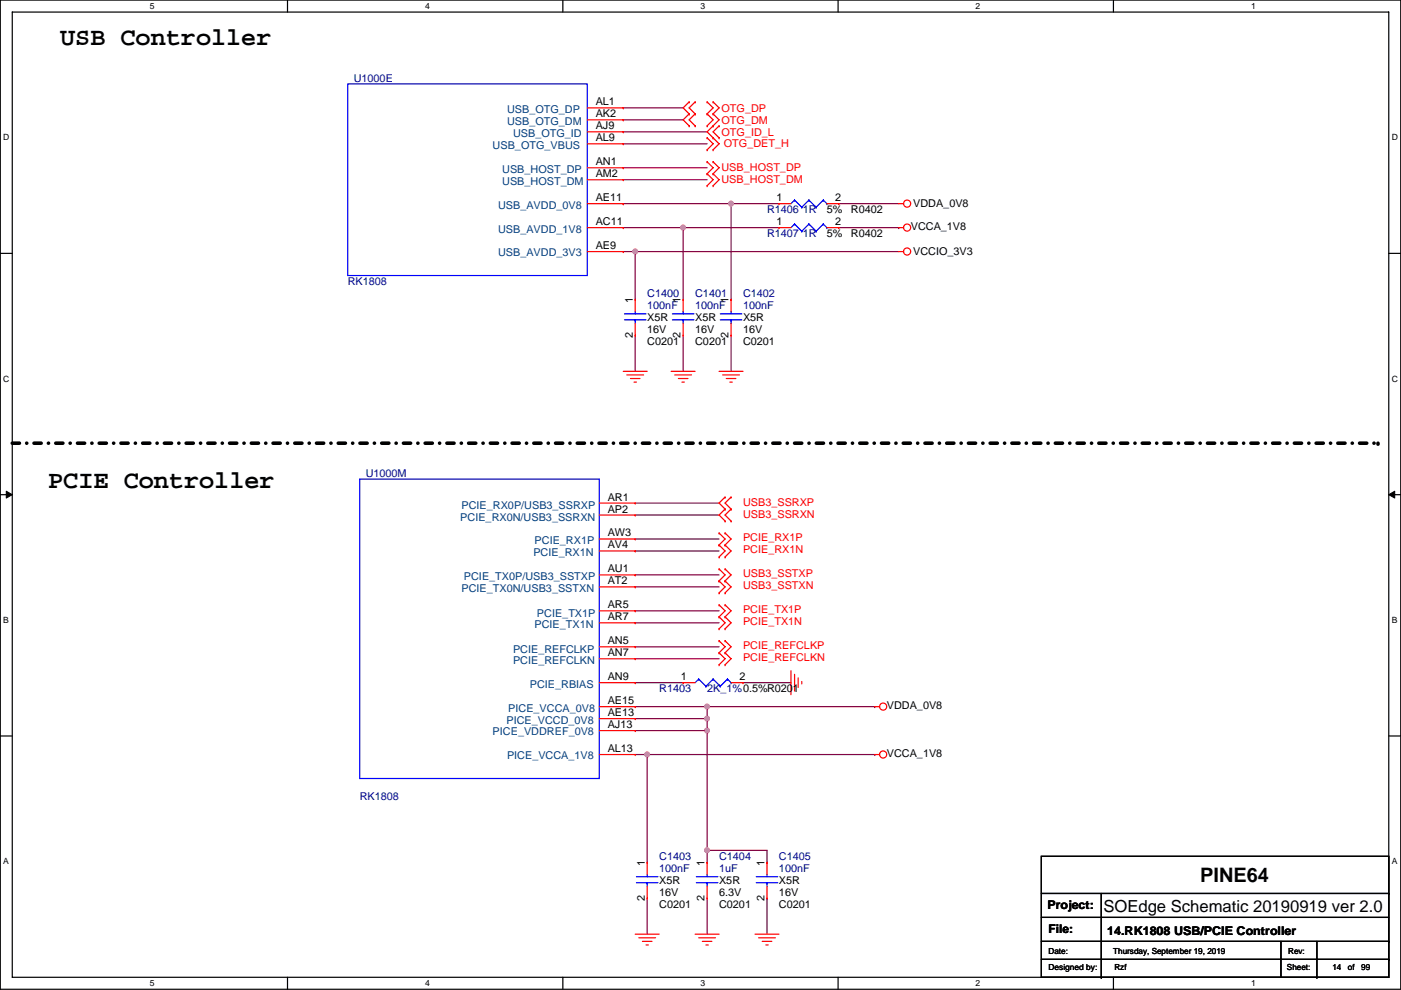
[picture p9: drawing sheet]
<svg xmlns="http://www.w3.org/2000/svg" width="297mm" height="210mm" viewBox="0 0 297 210" stroke-linecap="round" stroke-linejoin="round" font-family="sans-serif">
<path d="M.1 0h296.9v209.8h-296.9zM2.6 2.6h291.8v204.7h-291.8z" fill="none" stroke="#000" stroke-width=".25"/>
<g fill="#fff">
<path d="M31.8 .3h1v2h-1z"/>
<path d="M31.8 207.5h1v2.1h-1z"/>
</g>
<path d="M61 0v2.6M61 207.3v2.5" fill="none" stroke="#000" stroke-width=".25"/>
<g fill="#fff">
<path d="M90.1 .3h1v2h-1z"/>
<path d="M90.1 207.5h1v2.1h-1z"/>
</g>
<path d="M119.3 0v2.6M119.3 207.3v2.5" fill="none" stroke="#000" stroke-width=".25"/>
<g fill="#fff">
<path d="M148.5 .3h1v2h-1z"/>
<path d="M148.5 207.5h1v2.1h-1z"/>
</g>
<path d="M177.7 0v2.6M177.7 207.3v2.5" fill="none" stroke="#000" stroke-width=".25"/>
<g fill="#fff">
<path d="M206.9 .3h1v2h-1z"/>
<path d="M206.9 207.5h1v2.1h-1z"/>
</g>
<path d="M236.1 0v2.6M236.1 207.3v2.5" fill="none" stroke="#000" stroke-width=".25"/>
<g fill="#fff">
<path d="M265.2 .3h1v2h-1z"/>
<path d="M265.2 207.5h1v2.1h-1z"/>
<path d="M.7 28.2h1.3v2h-1.3z"/>
<path d="M295.1 28.2h1.3v2h-1.3z"/>
<path d="M.7 79.3h1.3v2.1h-1.3z"/>
<path d="M295.1 79.3h1.3v2.1h-1.3z"/>
</g>
<path d="M.1 53.7h2.5M294.4 53.7h2.6" fill="none" stroke="#000" stroke-width=".25"/>
<g fill="#fff">
<path d="M.7 130.5h1.2v2h-1.2z"/>
<path d="M295.1 130.5h1.2v2h-1.2z"/>
</g>
<path d="M.1 104.9h2.5M294.4 104.9h2.6" fill="none" stroke="#000" stroke-width=".25"/>
<g fill="#000" stroke="#000" stroke-width=".21">
<path d="M1.3 104.2l1.3 .7-1.3 .7z" fill-rule="evenodd"/>
<path d="M294.4 104.9l1.3-.7v1.4z" fill-rule="evenodd"/>
</g>
<g fill="#fff">
<path d="M.7 181.7h1.2v2h-1.2z"/>
<path d="M295.1 181.7h1.2v2h-1.2z"/>
</g>
<g fill="none" stroke="#000" stroke-width=".25">
<path d="M.1 156.1h2.5M294.4 156.1h2.6M220.8 181.6h73.6v25.7h-73.6zM220.8 189.5h73.6M220.8 194.6h73.6M220.8 199.7h73.6M233.5 189.5v17.8M271.6 199.7v7.6M279.2 199.7v7.6M294.4 189.5h.1M294.4 199.7h.1M220.8 203.5h73.6"/>
<path d="M233.5 207.3h.1M279.2 207.3h.1M294.4 203.5h.1"/>
</g>
<path d="M2.6 94h289.6M292.2 94h.1" fill="none" stroke="#000" stroke-width=".76" stroke-dasharray="1.5 1.5 0 1.5"/>
<g fill="none" stroke="#800040" stroke-width=".25">
<path d="M132.1 22.9h12.7M132.1 25.4h12.7M132.1 28h17.8M132.1 35.6h17.8M132.1 38.1h17.8M132.1 30.5h17.8M132.1 43.2h.1M132.1 53.4h58.5M132.1 48.3h33.1M132.1 43.2h33.1M134.7 53.4h.1M134.7 53.4v10.1"/>
<path d="M144.8 48.3h.1M144.8 48.3v15.2M155 43.2v20.3M177.9 48.3h12.7M177.9 43.2h12.7M190.6 48.3h.1M134.7 71.1v7.7M144.8 71.1v7.7M155 71.1v7.7M134.7 106.7h17.8M134.7 109.2h17.8M134.7 114.3h17.8"/>
<path d="M134.7 116.9h17.8M134.7 121.9h17.8M134.7 124.5h17.8M134.7 129.6h17.8M134.7 132.1h17.8M134.7 137.2h17.8M134.7 139.7h17.8M134.7 152.4h15.2M134.7 155h15.2M134.7 149.9h50.8M134.7 144.8h10.1M149.9 155h.1"/>
<path d="M149.9 149.9h.1M149.9 149.9v33M157.5 144.8h10.2M185.5 149.9h.1M134.7 160h50.8M137.2 160v22.9M185.5 160h.1M137.2 190.5v7.6M149.9 180.4h.1M149.9 190.5v7.6M149.9 180.4h12.7v2.5M162.6 190.5v7.6"/>
</g>
<g fill="#f0f" stroke="#f0f" stroke-width=".25">
<circle cx="149.9" cy="154.9" r=".5"/>
<circle cx="149.9" cy="152.4" r=".5"/>
<circle cx="149.9" cy="180.3" r=".5"/>
<circle cx="155" cy="43.2" r=".5"/>
<circle cx="134.7" cy="53.3" r=".5"/>
<circle cx="149.9" cy="149.9" r=".5"/>
<circle cx="137.2" cy="160" r=".5"/>
<circle cx="144.8" cy="48.3" r=".5"/>
</g>
<g fill="none" stroke="#f00" stroke-width=".25">
<path d="M124.5 28h7.6M124.5 25.4h7.6M124.5 22.9h7.6M124.5 38.1h7.6M124.5 35.6h7.6M124.5 30.5h7.6M132.1 28h.1M132.1 25.4h.1M132.1 22.9h.1M132.1 38.1h.1M132.1 35.6h.1M132.1 30.5h.1"/>
<path d="M146.1 21.6h.1M146.1 24.2h.1M146.1 26.7h.1M146.1 21.6l-1.3 1.3 1.3 1.3M146.1 24.2l-1.3 1.2 1.3 1.3M147.4 24.2h.1M147.4 21.6h.1M147.4 26.7h.1M147.4 21.6l-1.3 1.3 1.3 1.3M147.4 24.2l-1.3 1.2 1.3 1.3M149.9 36.9h.1M149.9 34.3h.1"/>
<path d="M149.9 39.4h.1M149.9 24.2h.1M149.9 21.6h.1M149.9 26.7h.1M149.9 31.8h.1M149.9 29.2h.1M149.9 34.3l1.3 1.3-1.3 1.3M149.9 36.9l1.3 1.2-1.3 1.3M149.9 21.6l1.3 1.3-1.3 1.3M149.9 29.2l1.3 1.3-1.3 1.3M149.9 24.2l1.3 1.2-1.3 1.3M151.2 36.9h.1"/>
<path d="M151.2 34.3h.1M151.2 39.4h.1M151.2 26.7h.1M151.2 29.2h.1M151.2 24.2h.1M151.2 21.6h.1M151.2 31.8h.1M151.2 34.3l1.3 1.3-1.3 1.3M151.2 36.9l1.3 1.2-1.3 1.3M151.2 24.2l1.3 1.2-2.6 2.6 2.6 2.5-1.3 1.3M151.2 21.6l1.3 1.3-1.3 1.3M152.5 29.2h.1"/>
<path d="M152.5 26.7h.1M152.5 26.7l-1.3 1.3 1.3 1.2M124.5 43.2h7.6M124.5 48.3h7.6M124.5 53.4h7.6M132.1 48.3h.1M132.1 53.4h.1M132.1 43.2h.1M165.2 48.3h.1M165.2 43.2h.1M165.2 43.2h2.5M165.2 48.3h2.5"/>
<path d="M175.3 43.2h2.6M175.3 48.3h2.6M177.9 48.3h.1M177.9 43.2h.1M190.6 43.2h1M190.6 48.3h1M190.6 53.4h1M132.1 78.8h5.1M132.9 79.5h3.6M134.7 63.5h.1M134.7 71.1h.1M134.7 63.5v2.6"/>
<path d="M134.7 68.6v2.5M142.3 78.8h5.1M143.1 79.5h3.5M144.8 63.5h.1M144.8 71.1h.1M144.8 63.5v2.6M144.8 68.6v2.5M152.5 78.8h5M153.2 79.5h3.6M155 63.5h.1M155 71.1h.1M155 63.5v2.6"/>
<path d="M155 68.6v2.5M133.7 80.3h2M134.4 81h.5M143.8 80.3h2.1M144.6 81h.5M154 80.3h2M154.7 81h.6M127.1 109.2h7.6M127.1 116.9h7.6M127.1 106.7h7.6M127.1 114.3h7.6M134.7 109.2h.1"/>
<path d="M134.7 116.9h.1M134.7 106.7h.1M134.7 114.3h.1M152.5 115.6h.1M152.5 113.1h.1M152.5 118.1h.1M152.5 113.1l1.2 1.2-1.2 1.3M152.5 115.6l1.2 1.3-1.2 1.2M153.7 105.4h.1M153.7 108h.1M153.7 110.5h.1M153.7 115.6h.1"/>
<path d="M153.7 113.1h.1M153.7 118.1h.1M153.7 105.4l-1.2 1.3 1.2 1.3M153.7 108l-1.2 1.2 1.2 1.3M153.7 113.1l1.3 1.2-1.3 1.3M153.7 115.6l1.3 1.3-1.3 1.2M155 108h.1M155 105.4h.1M155 110.5h.1M155 105.4l-1.3 1.3 1.3 1.3M155 108l-1.3 1.2 1.3 1.3M127.1 139.7h7.6"/>
<path d="M127.1 137.2h7.6M127.1 124.5h7.6M127.1 132.1h7.6M127.1 121.9h7.6M127.1 129.6h7.6M134.7 139.7h.1M134.7 137.2h.1M134.7 124.5h.1M134.7 132.1h.1M134.7 121.9h.1M134.7 129.6h.1M152.5 123.2h.1"/>
<path d="M152.5 120.7h.1M152.5 125.8h.1M152.5 130.8h.1M152.5 128.3h.1M152.5 133.4h.1M152.5 138.5h.1M152.5 135.9h.1M152.5 120.7l1.2 1.2-1.2 1.3M152.5 123.2l1.2 1.3-1.2 1.3M152.5 128.3l1.2 1.3-1.2 1.2M152.5 130.8l1.2 1.3-1.2 1.3M152.5 135.9l1.2 1.3-1.2 1.3"/>
<path d="M152.5 138.5l1.2 1.2-1.2 1.3M153.7 123.2h.1M153.7 120.7h.1M153.7 125.8h.1M153.7 130.8h.1M153.7 128.3h.1M153.7 133.4h.1M153.7 138.5h.1M153.7 135.9h.1M153.7 120.7l1.3 1.2-1.3 1.3M153.7 123.2l1.3 1.3-1.3 1.3M153.7 128.3l1.3 1.3-1.3 1.2"/>
<path d="M153.7 130.8l1.3 1.3-1.3 1.3M153.7 135.9l1.3 1.3-1.3 1.3M153.7 138.5l1.3 1.2-1.3 1.3M127.1 149.9h7.6M127.1 144.8h7.6M127.1 155h7.6M127.1 152.4h7.6M134.7 149.9h.1M134.7 144.8h.1M134.7 155h.1M134.7 152.4h.1M144.8 144.8h.1"/>
<path d="M144.8 144.8h2.6M152.5 141h.1M153.7 141h.1M155 144.8h2.5M157.5 144.8h.1M167.7 142.3v5M168.5 143v3.6M169.2 143.8v2M170 144.5v.6M185.5 149.9h1M127.1 160h7.6M134.7 160h.1"/>
<path d="M185.5 160h1M134.7 198.1h5.1M135.4 198.9h3.6M136.2 199.7h2M137.2 182.9h.1M137.2 190.5h.1M137.2 182.9v2.5M137.2 188v2.5M147.4 198.1h5.1M148.1 198.9h3.6M148.9 199.7h2M149.9 182.9h.1"/>
<path d="M149.9 190.5h.1M149.9 182.9v2.5M149.9 188v2.5M160.1 198.1h5.1M160.8 198.9h3.6M161.6 199.7h2M162.6 182.9h.1M162.6 190.5h.1M162.6 182.9v2.5M162.6 188v2.5M137 200.4h.5M149.7 200.4h.5"/>
<path d="M162.4 200.4h.5"/>
<circle cx="192.3" cy="48.3" r=".76"/>
<circle cx="192.3" cy="43.2" r=".76"/>
<circle cx="192.3" cy="53.3" r=".76"/>
<circle cx="187.2" cy="149.9" r=".76"/>
<circle cx="187.2" cy="160" r=".76"/>
</g>
<g fill="none" stroke="#00f" stroke-width=".25">
<path d="M73.7 17.8h50.8v40.6h-50.8zM168.5 47.5h.1M168.5 42.4h.1M168.5 47.5l-.8 .8M168.5 47.5l1.5 1.5M168.5 42.4l-.8 .8M168.5 42.4l1.5 1.6M170 49h.1M170 44h.1M171.5 47.5h.1M171.5 42.4h.1M171.5 47.5l-1.5 1.5"/>
<path d="M171.5 47.5l1.5 1.5M171.5 42.4l-1.5 1.6M171.5 42.4l1.5 1.6M173 49h.1M173 44h.1M174.6 47.5h.1M174.6 42.4h.1M174.6 47.5l-1.6 1.5M174.6 47.5l.7 .8M174.6 42.4l-1.6 1.6M174.6 42.4l.7 .8M175.3 48.3h.1"/>
<path d="M175.3 43.2h.1M132.4 67.8h4.6M132.4 66.6h4.6M134.7 67.8h.1M134.7 66.1v.5M134.7 67.8v.8M142.6 67.8h4.5M142.6 66.6h4.5M144.8 67.8h.1M144.8 66.1v.5M144.8 67.8v.8M152.7 67.8h4.6"/>
<path d="M152.7 66.6h4.6M155 67.8h.1M155 66.1v.5M155 67.8v.8M76.3 101.6h50.8v63.5h-50.8zM148.1 144h.1M148.1 144l-.7 .8M148.1 144l1.6 1.6M149.7 145.6h.1M151.2 144h.1M151.2 144l-1.5 1.6M151.2 144l1.5 1.6"/>
<path d="M152.7 145.6h.1M154.2 144h.1M154.2 144l-1.5 1.6M154.2 144l.8 .8M155 144.8h.1M134.9 187.2h4.6M134.9 185.9h4.6M137.2 187.2h.1M137.2 185.4v.5M137.2 187.2v.8M147.6 187.2h4.6M147.6 185.9h4.6"/>
<path d="M149.9 187.2h.1M149.9 185.4v.5M149.9 187.2v.8M160.3 187.2h4.6M160.3 185.9h4.6M162.6 187.2h.1M162.6 185.4v.5M162.6 187.2v.8"/>
</g>
<g font-size="5.3">
<text x="12.8" y="9.6">USB Controller</text>
<text x="10.2" y="103.6">PCIE Controller</text>
</g>
<text font-size="4.2" x="254.5" y="187">PINE64</text>
<text font-size="3.5" x="233.9" y="193.5">SOEdge Schematic 20190919 ver 2.0</text>
<g font-size="2.5">
<text x="222.1" y="192.9">Project:</text>
<text x="222.3" y="198">File:</text>
<text x="234.8" y="198.2">14.RK1808 USB/PCIE Controller</text>
</g>
<g font-size="2.3" fill="#000080">
<text x="75" y="17.3">U1000E</text>
<text x="162.6" y="45.3">R1406 1R</text>
<text x="162.6" y="50.3">R1407 1R</text>
<text x="73.7" y="60.5">RK1808</text>
<text x="137.2" y="63">C1400</text>
<text x="137.2" y="65.6">100nF</text>
<text x="147.4" y="63">C1401</text>
<text x="147.4" y="65.6">100nF</text>
<text x="157.5" y="63">C1402</text>
<text x="157.5" y="65.6">100nF</text>
<text x="77.5" y="101.1">U1000M</text>
<text x="139.8" y="146.9">R1403</text>
<text x="149.9" y="146.9">2K_1%0.5%R0201</text>
<text x="76.3" y="169.7">RK1808</text>
<text x="139.8" y="182.4">C1403</text>
<text x="139.8" y="185">100nF</text>
<text x="152.5" y="182.4">C1404</text>
<text x="152.5" y="185">1uF</text>
<text x="165.2" y="182.4">C1405</text>
<text x="165.2" y="185">100nF</text>
</g>
<g font-size="2.3" fill="#004080">
<text x="107.5" y="23.9">USB_OTG_DP</text>
<text x="107.5" y="26.5">USB_OTG_DM</text>
<text x="108.8" y="29">USB_OTG_ID</text>
<text x="104.5" y="31.5">USB_OTG_VBUS</text>
<text x="106.5" y="39.2">USB_HOST_DM</text>
<text x="106.5" y="36.6">USB_HOST_DP</text>
<text x="105.6" y="44.2">USB_AVDD_0V8</text>
<text x="105.6" y="49.3">USB_AVDD_1V8</text>
<text x="105.6" y="54.4">USB_AVDD_3V3</text>
<text x="97.9" y="108">PCIE_RX0P/USB3_SSRXP</text>
<text x="97.6" y="110.5">PCIE_RX0N/USB3_SSRXN</text>
<text x="113.1" y="117.9">PCIE_RX1N</text>
<text x="113.3" y="115.4">PCIE_RX1P</text>
<text x="97.9" y="125.5">PCIE_TX0N/USB3_SSTXN</text>
<text x="98.4" y="123">PCIE_TX0P/USB3_SSTXP</text>
<text x="113.9" y="130.9">PCIE_TX1P</text>
<text x="113.3" y="133.1">PCIE_TX1N</text>
<text x="108.8" y="140.8">PCIE_REFCLKN</text>
<text x="108.8" y="138.5">PCIE_REFCLKP</text>
<text x="112.3" y="145.8">PCIE_RBIAS</text>
<text x="104.5" y="156">PICE_VDDREF_0V8</text>
<text x="107.4" y="153.5">PICE_VCCD_0V8</text>
<text x="107.8" y="150.9">PICE_VCCA_0V8</text>
<text x="107.5" y="161.1">PICE_VCCA_1V8</text>
</g>
<g font-size="2.3">
<text x="126.3" y="22.4">AL1</text>
<text x="126.3" y="27.4">AJ9</text>
<text x="126.3" y="24.9">AK2</text>
<text x="126.3" y="30">AL9</text>
<text x="126.3" y="35.1">AN1</text>
<text x="126.3" y="37.6">AM2</text>
<text x="126.3" y="47.8">AC11</text>
<text x="126.3" y="42.7">AE11</text>
<text x="164.7" y="47.8">1</text>
<text x="164.7" y="42.7">1</text>
<text x="175.3" y="45.3">5%</text>
<text x="177.1" y="47.8">2</text>
<text x="177.1" y="42.7">2</text>
<text x="180.4" y="45.3">R0402</text>
<text x="193.6" y="44">VDDA_0V8</text>
<text x="126.3" y="52.8">AE9</text>
<text x="175.3" y="50.3">5%</text>
<text x="180.4" y="50.3">R0402</text>
<text x="193.1" y="48.8">VCCA_1V8</text>
<text x="193.6" y="54.1">VCCIO_3V3</text>
<text x="134.2" y="64.3" transform="rotate(-90 134.2 64.3)">1</text>
<text x="144.3" y="64.3" transform="rotate(-90 144.3 64.3)">1</text>
<text x="154.5" y="64.3" transform="rotate(-90 154.5 64.3)">1</text>
<text x="134.2" y="71.7" transform="rotate(-90 134.2 71.7)">2</text>
<text x="137.2" y="68.1">X5R</text>
<text x="137.2" y="70.7">16V</text>
<text x="144.3" y="71.7" transform="rotate(-90 144.3 71.7)">2</text>
<text x="147.4" y="68.1">X5R</text>
<text x="147.4" y="70.7">16V</text>
<text x="154.5" y="71.7" transform="rotate(-90 154.5 71.7)">2</text>
<text x="157.5" y="68.1">X5R</text>
<text x="157.5" y="70.7">16V</text>
<text x="137.2" y="73.2">C0201</text>
<text x="147.4" y="73.2">C0201</text>
<text x="157.5" y="73.2">C0201</text>
<text x="128.8" y="106.2">AR1</text>
<text x="128.8" y="108.7">AP2</text>
<text x="128.8" y="113.8">AW3</text>
<text x="128.8" y="116.3">AV4</text>
<text x="128.8" y="124">AT2</text>
<text x="128.8" y="121.4">AU1</text>
<text x="128.8" y="131.6">AR7</text>
<text x="128.8" y="129">AR5</text>
<text x="128.8" y="136.7">AN5</text>
<text x="128.8" y="139.2">AN7</text>
<text x="128.8" y="144.3">AN9</text>
<text x="128.8" y="149.4">AE15</text>
<text x="144.3" y="144.3">1</text>
<text x="156.8" y="144.3">2</text>
<text x="128.8" y="151.9">AE13</text>
<text x="128.8" y="154.4">AJ13</text>
<text x="188" y="150.4">VDDA_0V8</text>
<text x="128.8" y="159.5">AL13</text>
<text x="188" y="160.6">VCCA_1V8</text>
<text x="136.7" y="183.7" transform="rotate(-90 136.7 183.7)">1</text>
<text x="149.4" y="183.7" transform="rotate(-90 149.4 183.7)">1</text>
<text x="162.1" y="183.7" transform="rotate(-90 162.1 183.7)">1</text>
<text x="136.7" y="191.1" transform="rotate(-90 136.7 191.1)">2</text>
<text x="139.8" y="187.5">X5R</text>
<text x="139.8" y="190">16V</text>
<text x="149.4" y="191.1" transform="rotate(-90 149.4 191.1)">2</text>
<text x="152.5" y="187.5">X5R</text>
<text x="152.5" y="190">6.3V</text>
<text x="162.1" y="191.1" transform="rotate(-90 162.1 191.1)">2</text>
<text x="165.2" y="187.5">X5R</text>
<text x="165.2" y="190">16V</text>
<text x="139.8" y="192.6">C0201</text>
<text x="152.5" y="192.6">C0201</text>
<text x="165.2" y="192.6">C0201</text>
</g>
<g font-size="2.3" fill="#f00">
<text x="153" y="23.7">OTG_DP</text>
<text x="153" y="28.7">OTG_ID_L</text>
<text x="153" y="26.2">OTG_DM</text>
<text x="153.5" y="31.3">OTG_DET_H</text>
<text x="153" y="36.4">USB_HOST_DP</text>
<text x="153" y="38.9">USB_HOST_DM</text>
<text x="157.5" y="107.2">USB3_SSRXP</text>
<text x="157.5" y="109.8">USB3_SSRXN</text>
<text x="157.5" y="114.9">PCIE_RX1P</text>
<text x="157.5" y="117.4">PCIE_RX1N</text>
<text x="157.5" y="122.5">USB3_SSTXP</text>
<text x="157.5" y="125">USB3_SSTXN</text>
<text x="157.5" y="130.1">PCIE_TX1P</text>
<text x="157.5" y="132.6">PCIE_TX1N</text>
<text x="157.5" y="137.7">PCIE_REFCLKP</text>
<text x="157.5" y="140.3">PCIE_REFCLKN</text>
</g>
<g font-size="1.8">
<text x="31.8" y="1.9">5</text>
<text x="90.1" y="1.9">4</text>
<text x="148.5" y="1.9">3</text>
<text x="206.9" y="1.9">2</text>
<text x="265.2" y="1.9">1</text>
<text x=".7" y="29.8">D</text>
<text x="295.1" y="29.8">D</text>
<text x=".7" y="81">C</text>
<text x="295.1" y="81">C</text>
<text x=".7" y="132.1">B</text>
<text x="295.1" y="132.1">B</text>
<text x=".7" y="183.3">A</text>
<text x="295.1" y="183.3">A</text>
<text x="222.3" y="202.3">Date:</text>
<text x="236" y="202.3">Thursday, September 19, 2019</text>
<text x="273.1" y="202.3">Rev:</text>
<text x="31.8" y="209.2">5</text>
<text x="90.1" y="209.2">4</text>
<text x="148.5" y="209.2">3</text>
<text x="206.9" y="209.2">2</text>
<text x="222.3" y="205.8">Designed by:</text>
<text x="236.3" y="205.8">Rzf</text>
<text x="265.2" y="209.2">1</text>
<text x="272.9" y="205.8">Sheet:</text>
<text x="282.5" y="205.8">14</text>
<text x="285.8" y="205.8">of</text>
<text x="288.6" y="205.8">99</text>
</g>
</svg>
